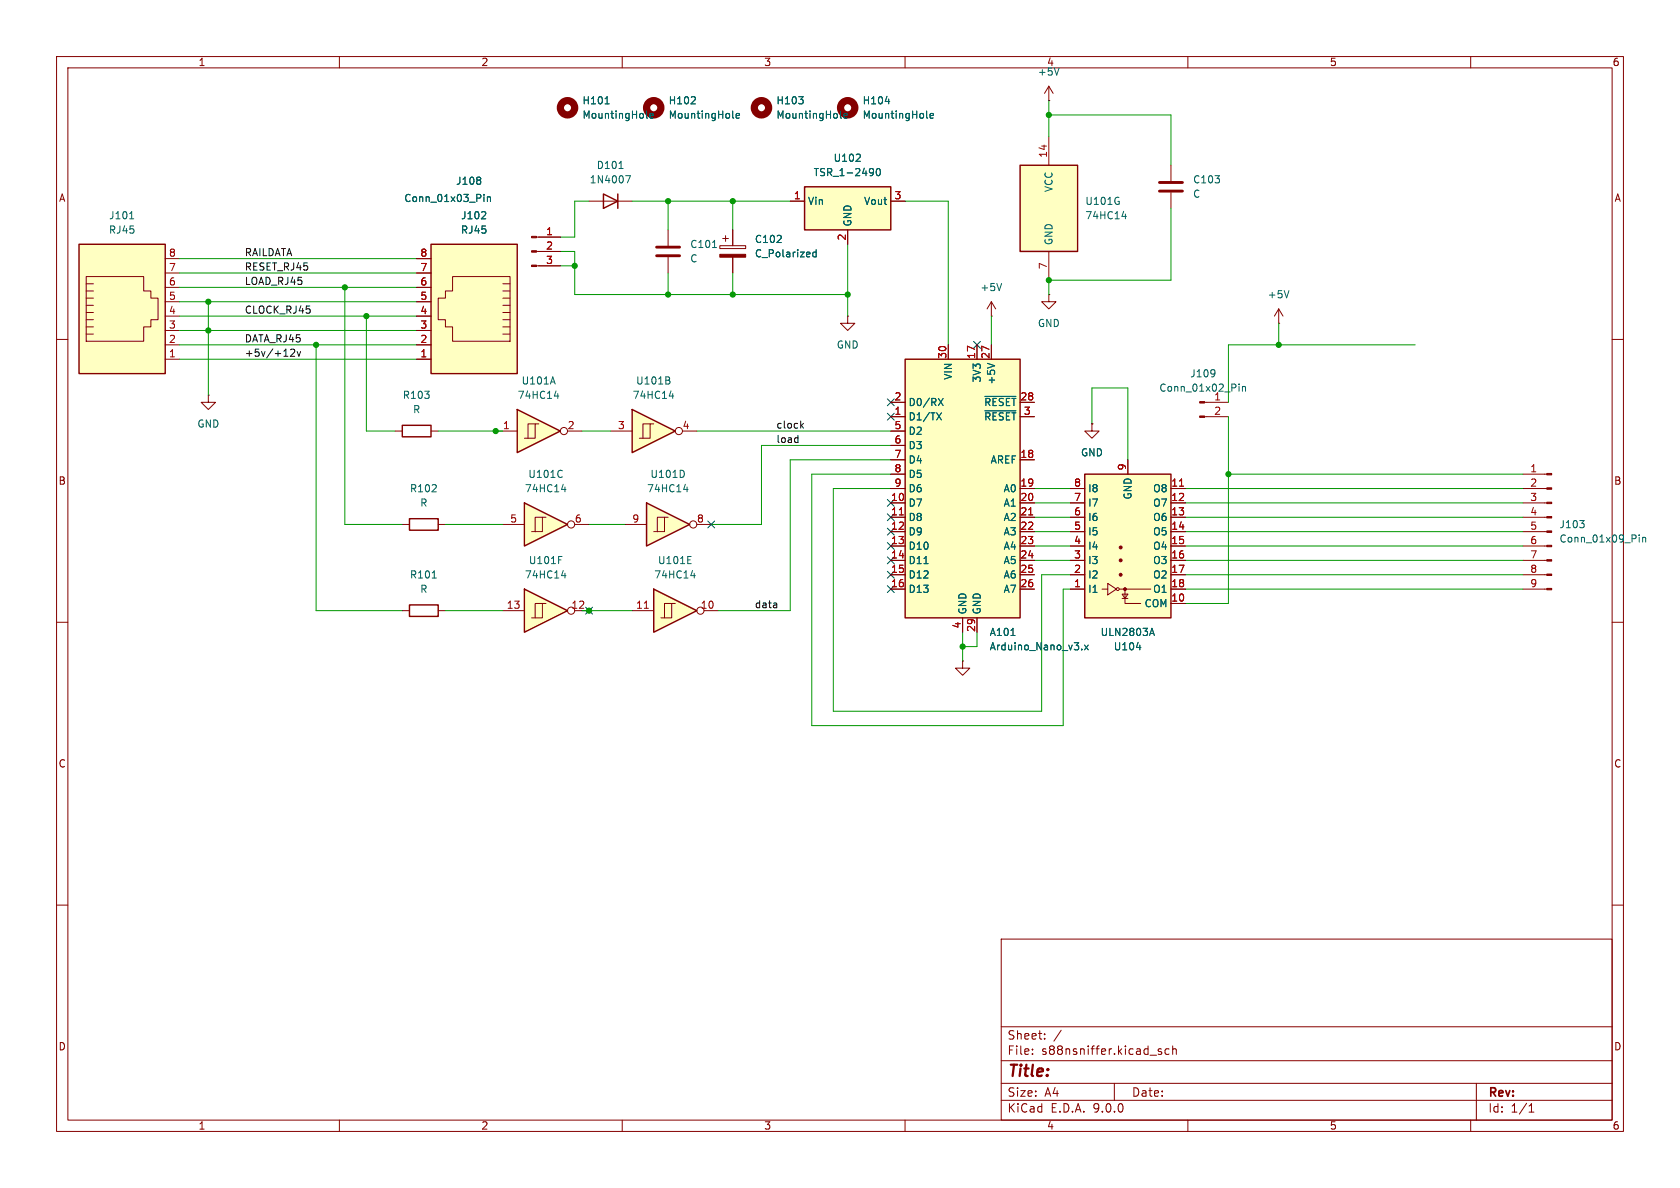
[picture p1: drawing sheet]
<svg xmlns="http://www.w3.org/2000/svg" width="297mm" height="210mm" viewBox="0 0 297 210" stroke-linecap="round" stroke-linejoin="round" font-family="sans-serif">
<g fill="none" stroke="#840000" stroke-width=".18">
<path d="M10 10h277v190h-277zM12 12h273v186h-273zM60 10v2M110 10v2M160 10v2M210 10v2M260 10v2M127.3 43.4h4.5v.5h-4.5zM127.8 42.2h1M128.3 41.7v1M129.5 40.6v2.8M129.5 45.5v2.8"/>
<path d="M226.1 57.2h.1M226.1 54.6l-.8 1.3M226.1 54.6l.7 1.3M226.1 54.6v2.6M10 60h2M213 71.1h4.2M213 73.7h4.2M285 60h2M10 110h2M285 110h2M10 160h2M177 166h108v32h-108z"/>
<path d="M285 160h2M60 198v2M110 198v2M160 198v2M177 194.5h108M177 191.5h108M177 187.5h108M177 181.5h108M182.5 186.3v.1M182.5 185.5v.1M184.7 183.6v.1M184.7 182.8v.1"/>
<path d="M187.6 182.1l-1.3 2M197 191.5v3M204.7 185.7l.7 .4-.2 .3-.5-.1M205.3 185.5l-.3-.1-.3 .2M206.7 185.5l-.5-.1-.2 .3v.4l.1 .2h.6M207.3 185.5l.2-.1 .4 .1 .1 .9M207.3 184.9v1.5M210 198v2M260 198v2M261 191.5v6.5M270.3 196.6h.9M270.3 195.5l.4-.4v1.5"/>
</g>
<g fill="#840000" stroke="#840000" stroke-width=".18">
<path d="M127.3 45h4.5v.5h-4.5z"/>
<path d="M212.1 71h.9v.2h-.9z"/>
<path d="M212.1 73.5h.9v.3h-.9z"/>
</g>
<path d="M144.3 44.1v1.3M144.3 44.6h-.4l-.2 .2 .1 .6h.5M227.9 51.4l-.4 1.2M214.7 65.4v.1a1.07 1.07 0 0 1-.1 1M214.8 65.9l-.1 .2M219 67.9v.1M219 68.3v.9M219.6 68.3v.9M219.6 68.4l.2-.1 .3 .1 .1 .8" fill="none" stroke="#006464" stroke-width=".18"/>
<path d="M180.3 29.2h10.2v15.3h-10.2z" fill="#ffffc2"/>
<path d="M180.3 29.2h10.2v15.3h-10.2z" fill="none" stroke="#840000" stroke-width=".25"/>
<path d="M185.4 24.1v5.1M118.1 40.6v2.8M118.1 45.5v2.8M185.4 44.5v5M170.2 116.8v1.3h1.2l-1.2 1.3-1.3-1.3h1.3M170.2 116.8h.1" fill="none" stroke="#840000" stroke-width=".18"/>
<path d="M122.2 18.4h.7M122.9 17.2v.4M129.5 20.7l.2 .2M130.1 20.5l.6-.1v-.3h-.4l-.2 .1 .1 .6h.5M198.4 38.3h.7M199 37.8v.9M126 43.8h.7" fill="none" stroke="#006464" stroke-width=".18"/>
<path d="M116.1 43.7h4M116.1 45.2h4" fill="none" stroke="#840000" stroke-width=".51"/>
<circle cx="115.6" cy="19" r="1.27" fill="none" stroke="#840000" stroke-width="1.3"/>
<path d="M160 63.5h20.3v45.7h-20.3z" fill="#ffffc2"/>
<path d="M160 63.5h20.3v45.7h-20.3z" fill="none" stroke="#840000" stroke-width=".25"/>
<g fill="none" stroke="#840000" stroke-width=".18">
<path d="M185.4 17.8h.1M185.4 15.2l-.7 1.3M185.4 15.2l.8 1.3M185.4 15.2v2.6M157.5 71.1h2.5M157.5 73.7h2.5M157.5 76.2h2.5M157.5 78.7h2.5M167.6 61v2.5M172.7 61v2.5M175.3 61v2.5M180.3 71.1h2.6"/>
<path d="M180.3 73.7h2.6M157.5 81.3h2.5M157.5 83.8h2.5M157.5 86.4h2.5M157.5 88.9h2.5M157.5 91.4h2.5M157.5 94h2.5M157.5 96.5h2.5M157.5 99.1h2.5M180.3 81.3h2.6M180.3 86.4h2.6M180.3 88.9h2.6"/>
<path d="M180.3 91.4h2.6M180.3 94h2.6M180.3 96.5h2.6M180.3 99.1h2.6M157.5 101.6h2.5M157.5 104.1h2.5M170.2 109.2v2.6M172.7 109.2v2.6M180.3 101.6h2.6M180.3 104.1h2.6"/>
</g>
<g fill="none" stroke="#006464" stroke-width=".18">
<path d="M187.2 12l-.4 1.3M165.6 73l.8 1.2M165.9 70.4l.8 1.3M166.4 73l-.8 1.2M166.7 70.4l-.8 1.3M174.1 70.1h5.5M174.1 72.6h5.5M174.6 64.2l1.2 .5M163.3 99.6h.8M178.7 112.3h.7M191.2 114.8v.1M191.7 114l.7 .9"/>
<path d="M192.4 114l-.7 .9"/>
</g>
<path d="M159 91h.7M181.9 91h.7" fill="none" stroke="#a90000" stroke-width=".18"/>
<path d="M92.7 104.1l7.6 3.9-7.6 3.8z" fill="#ffffc2"/>
<path d="M92.7 104.1l7.6 3.9-7.6 3.8z" fill="none" stroke="#840000" stroke-width=".25"/>
<g fill="none" stroke="#840000" stroke-width=".18">
<path d="M88.9 108h3.8M95.9 106.7h-1.3v2.5M96.5 106.7h-.6v2.5h-1.9M101.6 108h2.5"/>
<circle cx="101" cy="107.9" r=".63"/>
</g>
<path d="M98.8 98.4h.6M99.3 101.8h.8M99.9 101.3v.9" fill="none" stroke="#006464" stroke-width=".18"/>
<path d="M92.7 88.9l7.6 3.8-7.6 3.8z" fill="#ffffc2"/>
<path d="M92.7 88.9l7.6 3.8-7.6 3.8z" fill="none" stroke="#840000" stroke-width=".25"/>
<g fill="none" stroke="#840000" stroke-width=".18">
<path d="M175.3 55.9h.1M175.3 53.3l-.8 1.3M175.3 53.3l.7 1.3M175.3 53.3v2.6M185.4 52.1v1.2h1.3l-1.3 1.3-1.3-1.3h1.3M185.4 52.1h.1M88.9 92.7h3.8M95.9 91.4h-1.3v2.6M96.5 91.4h-.6v2.6h-1.9M101.6 92.7h2.5"/>
<circle cx="101" cy="92.7" r=".63"/>
</g>
<path d="M177.1 50.1l-.4 1.3M99.3 86.5h.8M99.3 83.2l.1 .1M99.4 84.3h-.1M99.9 86.1v.8" fill="none" stroke="#006464" stroke-width=".18"/>
<path d="M91.4 72.4l7.7 3.8-7.7 3.8z" fill="#ffffc2"/>
<path d="M91.4 72.4l7.7 3.8-7.7 3.8zM72.4 106.9h5.1v2.1h-5.1z" fill="none" stroke="#840000" stroke-width=".25"/>
<g fill="none" stroke="#840000" stroke-width=".18">
<path d="M87.6 76.2h3.8M94.6 74.9h-1.3v2.6M95.2 74.9h-.6v2.6h-1.9M100.3 76.2h2.6M71.1 108h1.3M77.5 108h1.2"/>
<circle cx="99.7" cy="76.2" r=".63"/>
</g>
<path d="M141.2 17.1h.8l-.4 .5M141.9 17.7v.5M148.6 20.7l.2 .2M149.2 20.5l.6-.1-.1-.3h-.3l-.2 .1v.6h.5M97.7 66.6l.5 1.3M98 70h.8M98.6 69.6v.8M76.4 102.2h.7" fill="none" stroke="#006464" stroke-width=".18"/>
<circle cx="134.6" cy="19" r="1.27" fill="none" stroke="#840000" stroke-width="1.3"/>
<path d="M142.2 33h15.3v7.6h-15.3z" fill="#ffffc2"/>
<path d="M142.2 33h15.3v7.6h-15.3z" fill="none" stroke="#840000" stroke-width=".25"/>
<path d="M139.7 35.6h2.5M157.5 35.6h2.5M149.9 55.9v1.3h1.2l-1.2 1.2-1.3-1.2h1.3M149.9 55.9h.1M149.9 40.6v2.6" fill="none" stroke="#840000" stroke-width=".18"/>
<path d="M151.3 28.5h.8M152 27.4v.4M154.3 29.9h.1a1.07 1.07 0 0 1-.2 1M154.4 30.3l-.1 .2M155 29.9l.2-.1a.68 .68 0 0 1 .5 .6 .68 .68 0 0 1-.5 .7l-.2-.2-.1-.3z" fill="none" stroke="#006464" stroke-width=".18"/>
<path d="M191.8 83.8h15.2v25.4h-15.2z" fill="#ffffc2"/>
<path d="M71.1 75.2h5.1v2h-5.1zM191.8 83.8h15.2v25.4h-15.2z" fill="none" stroke="#840000" stroke-width=".25"/>
<g fill="none" stroke="#840000" stroke-width=".18">
<path d="M69.8 76.2h1.3M76.2 76.2h1.3M193 74.9v1.3h1.3l-1.3 1.3-1.2-1.3h1.2M193 74.9h.1M189.2 99.1h2.6M189.2 96.5h2.6M189.2 94h2.6M189.2 91.4h2.6M189.2 88.9h2.6M189.2 86.4h2.6M199.4 81.3v2.5M207 99.1h2.5"/>
<path d="M207 96.5h2.5M207 94h2.5M207 91.4h2.5M207 88.9h2.5M207 86.4h2.5M189.2 104.1h2.6M189.2 101.6h2.6M194.8 104.1h1M195.8 103.1l1.6 1-1.6 1.1zM197.9 104.1h5.6M198.4 105h1l-.5 .8zM198.4 105.8h1"/>
<path d="M198.9 104.1v2.6h2.8M207 104.1h2.5M207 101.6h2.5M207 106.7h2.5"/>
<circle cx="197.6" cy="104.1" r=".25"/>
</g>
<g fill="#840000" stroke="#840000" stroke-width=".18">
<circle cx="198.1" cy="101.6" r=".25"/>
<circle cx="198.1" cy="99.1" r=".25"/>
<circle cx="198.1" cy="96.8" r=".25"/>
<circle cx="198.9" cy="104.1" r=".25"/>
</g>
<path d="M208.5 85.9h.7" fill="none" stroke="#a90000" stroke-width=".18"/>
<path d="M156.5 17.9h.8M163.8 20.7l.2 .2M164.4 20.5l.6-.1v-.3h-.4l-.2 .1 .1 .6h.5M200.9 114.5h.8M203.4 112h.6M203.7 111.1l.4 1.2" fill="none" stroke="#006464" stroke-width=".18"/>
<circle cx="149.9" cy="19" r="1.27" fill="none" stroke="#840000" stroke-width="1.3"/>
<path d="M14 43.2h15.2v22.8h-15.2z" fill="#ffffc2"/>
<g fill="none" stroke="#840000" stroke-width=".18">
<path d="M104.1 35.6h7.7M207 29.2v2.8M207 34v2.8M15.2 54h1.3M15.2 55.2h1.3M15.2 56.5h1.3M15.2 57.8h1.3M15.2 59.1h1.3M15.2 48.9h10.2v2.5h1.3v1.3h1.2v3.8h-1.2v1.3h-1.3v2.5h-10.2zM15.2 52.7h1.3M15.2 50.2h1.3M15.2 51.4h1.3"/>
<path d="M29.2 45.7h2.5M29.2 48.3h2.5M29.2 50.8h2.5M29.2 53.3h2.5M29.2 55.9h2.5M29.2 58.4h2.5M29.2 61h2.5M29.2 63.5h2.5M36.8 69.9v1.2h1.3l-1.3 1.3-1.2-1.3h1.2M36.8 69.9h.1M71.1 92.7h1.3M77.5 92.7h1.2"/>
<path d="M269.2 83.8h4.3M269.2 86.4h4.3M269.2 88.9h4.3M269.2 91.4h4.3M269.2 94h4.3M269.2 96.5h4.3M269.2 99.1h4.3M269.2 101.6h4.3M269.2 104.1h4.3"/>
</g>
<path d="M106.7 34.3l2.5 1.3-2.5 1.2zM109.2 34.3v2.5M14 43.2h15.2v22.8h-15.2zM72.4 91.7h5.1v2h-5.1z" fill="none" stroke="#840000" stroke-width=".25"/>
<path d="M107 18.4h.7M22.9 38.7h.7M109.4 29.8h.8M110.6 31.1h.9l-.6 1.2M114.3 20.7l.2 .2M114.9 20.5l.6-.1-.1-.3h-.3l-.2 .1 .1 .6h.4M279.3 92h.8l-.5 .5M279.9 92.6l.2 .1-.2 .5M289.8 94.6v.1M289.8 95v.8M290.4 95v.8M290.4 95.1l.2-.1h.3v.8" fill="none" stroke="#006464" stroke-width=".18"/>
<circle cx="100.3" cy="19" r="1.27" fill="none" stroke="#840000" stroke-width="1.3"/>
<path d="M205 32.3h4M205 33.8h4" fill="none" stroke="#840000" stroke-width=".51"/>
<g fill="#840000" stroke="#840000" stroke-width=".18">
<path d="M273.5 83.7h.8v.2h-.8z"/>
<path d="M273.5 86.2h.8v.3h-.8z"/>
<path d="M273.5 88.8h.8v.2h-.8z"/>
<path d="M273.5 91.3h.8v.3h-.8z"/>
<path d="M273.5 93.9h.8v.2h-.8z"/>
<path d="M273.5 96.4h.8v.2h-.8z"/>
<path d="M273.5 98.9h.8v.3h-.8z"/>
<path d="M273.5 101.5h.8v.2h-.8z"/>
<path d="M273.5 104h.8v.3h-.8z"/>
</g>
<path d="M115.6 104.1l7.6 3.9-7.6 3.8z" fill="#ffffc2"/>
<path d="M115.6 104.1l7.6 3.9-7.6 3.8z" fill="none" stroke="#840000" stroke-width=".25"/>
<g fill="none" stroke="#840000" stroke-width=".18">
<path d="M111.8 108h3.8M118.7 106.7h-1.2v2.5M119.4 106.7h-.7v2.5h-1.9M124.5 108h2.5"/>
<circle cx="123.8" cy="107.9" r=".63"/>
</g>
<path d="M113.9 107.5h.7" fill="none" stroke="#a90000" stroke-width=".18"/>
<path d="M121.6 99.6h.6M121.6 98.4h.6M122.1 101.8h.8M122.7 101.3v.9" fill="none" stroke="#006464" stroke-width=".18"/>
<path d="M114.3 88.9l7.6 3.8-7.6 3.8z" fill="#ffffc2"/>
<path d="M114.3 88.9l7.6 3.8-7.6 3.8z" fill="none" stroke="#840000" stroke-width=".25"/>
<g fill="none" stroke="#840000" stroke-width=".18">
<path d="M110.5 92.7h3.8M117.5 91.4h-1.3v2.6M118.1 91.4h-.6v2.6h-1.9M123.2 92.7h2.5"/>
<circle cx="122.6" cy="92.7" r=".63"/>
</g>
<path d="M120.9 86.5h.7M120.9 83.4v.7M121.5 86.1v.8" fill="none" stroke="#006464" stroke-width=".18"/>
<path d="M111.8 72.4l7.6 3.8-7.6 3.8z" fill="#ffffc2"/>
<path d="M111.8 72.4l7.6 3.8-7.6 3.8z" fill="none" stroke="#840000" stroke-width=".25"/>
<g fill="none" stroke="#840000" stroke-width=".18">
<path d="M107.9 76.2h3.9M114.9 74.9h-1.2v2.6M115.6 74.9h-.7v2.6h-1.9M120.6 76.2h2.6"/>
<circle cx="120" cy="76.2" r=".63"/>
</g>
<path d="M118.1 67.2l.3 .3v.3l-.2 .1M118.3 66.7l.1 .2-.1 .3M118.3 70h.8M118.9 69.6v.8" fill="none" stroke="#006464" stroke-width=".18"/>
<path d="M76.2 43.2h15.2v22.8h-15.2z" fill="#ffffc2"/>
<g fill="none" stroke="#840000" stroke-width=".18">
<path d="M139.7 35.6h2.5M157.5 35.6h2.5M73.7 45.7h2.5M73.7 48.3h2.5M73.7 50.8h2.5M73.7 53.3h2.5M73.7 55.9h2.5M73.7 58.4h2.5M80 48.9h10.2v11.4h-10.2v-2.5h-1.3v-1.3h-1.2v-3.8h1.2v-1.3h1.3zM88.9 54h1.3M88.9 55.2h1.3M88.9 56.5h1.3"/>
<path d="M88.9 57.8h1.3M88.9 59.1h1.3M88.9 52.7h1.3M88.9 50.2h1.3M88.9 51.4h1.3M94.8 41.9h4.3M94.8 44.5h4.3M94.8 47h4.3M129.5 40.6v2.8M129.5 45.5v2.8M149.9 40.6v2.6M73.7 61h2.5"/>
<path d="M73.7 63.5h2.5M157.5 71.1h2.5M157.5 73.7h2.5M157.5 76.2h2.5M157.5 78.7h2.5M167.6 61v2.5M172.7 61v2.5M175.3 61v2.5M180.3 71.1h2.6M180.3 73.7h2.6M193 74.9h.1M157.5 81.3h2.5"/>
<path d="M157.5 83.8h2.5M157.5 86.4h2.5M157.5 88.9h2.5M157.5 91.4h2.5M157.5 94h2.5M157.5 96.5h2.5M157.5 99.1h2.5M180.3 81.3h2.6M180.3 86.4h2.6M180.3 88.9h2.6M180.3 91.4h2.6M180.3 94h2.6"/>
<path d="M180.3 96.5h2.6M180.3 99.1h2.6M189.2 86.4h2.6M189.2 88.9h2.6M189.2 91.4h2.6M189.2 94h2.6M189.2 96.5h2.6M189.2 99.1h2.6M199.4 81.3v2.5M207 86.4h2.5M207 88.9h2.5M207 91.4h2.5"/>
<path d="M207 94h2.5M207 96.5h2.5M207 99.1h2.5M157.5 101.6h2.5M157.5 104.1h2.5M170.2 109.2v2.6M172.7 109.2v2.6M180.3 101.6h2.6M180.3 104.1h2.6M189.2 101.6h2.6M189.2 104.1h2.6M207 101.6h2.5"/>
<path d="M207 104.1h2.5M207 106.7h2.5"/>
</g>
<path d="M76.2 43.2h15.2v22.8h-15.2z" fill="none" stroke="#840000" stroke-width=".25"/>
<g fill="none" stroke="#006464" stroke-width=".18">
<path d="M107 18.4h.7M122.2 18.4h.7M122.9 17.2v.4M141.2 17.1h.8l-.4 .5M141.9 17.7v.5M156.5 17.9h.8M84.9 31.4l.1 .2-.1 .2M84.9 31.9l.1 .2-.1 .4M85.6 34.4v.1M85.6 34.8v.8M85.8 37.5l.1 .2-.1 .3-.7 .7h.8M86.2 34.9l.1-.1h.3l.1 .8"/>
<path d="M86.2 34.8v.8M114.3 20.7l.2 .2M114.9 20.5l.6-.1-.1-.3h-.3l-.2 .1 .1 .6h.4M129.5 20.7l.2 .2M130.1 20.5l.6-.1v-.3h-.4l-.2 .1 .1 .6h.5M148.6 20.7l.2 .2M149.2 20.5l.6-.1-.1-.3h-.3l-.2 .1v.6h.5M151.3 28.5h.8M152 27.4v.4M154.3 29.9h.1a1.07 1.07 0 0 1-.2 1M154.4 30.3l-.1 .2M155 29.9l.2-.1a.68 .68 0 0 1 .5 .6 .68 .68 0 0 1-.5 .7l-.2-.2-.1-.3z"/>
<path d="M163.8 20.7l.2 .2M164.4 20.5l.6-.1v-.3h-.4l-.2 .1 .1 .6h.5M144.3 44.1v1.3M144.3 44.6h-.4l-.2 .2 .1 .6h.5M165.6 73l.8 1.2M165.9 70.4l.8 1.3M166.4 73l-.8 1.2M166.7 70.4l-.8 1.3M174.1 70.1h5.5M174.1 72.6h5.5M174.6 64.2l1.2 .5M163.3 99.6h.8"/>
<path d="M178.7 112.3h.7M191.2 114.8v.1M191.7 114l.7 .9M192.4 114l-.7 .9M200.9 114.5h.8M203.4 112h.6M203.7 111.1l.4 1.2"/>
</g>
<g fill="#840000" stroke="#840000" stroke-width=".18">
<path d="M94 41.8h.8v.2h-.8z"/>
<path d="M94 44.3h.8v.3h-.8z"/>
<path d="M94 46.9h.8v.2h-.8z"/>
</g>
<path d="M51.4 61.8l.5-.1 .2 .4-.8 .9h.8M52.5 62.1l.3 .9 .3-.9M140.9 77.4h.2M141.1 77v1.2M141.1 78.2h-.2M141.7 75.2l.3 .5M142 74.8l-.4 .5" fill="none" stroke="#0f0f0f" stroke-width=".18"/>
<g fill="none" stroke="#009600" stroke-width=".18">
<path d="M185.4 17.8v6.3M104.1 35.6h-2.5v6.3h-2.5M111.8 35.6h27.9M118.1 35.6v5M129.5 35.6v5M160 35.6h7.6v25.4M185.4 20.3h21.6v8.9M207 36.8v12.7h-21.6v2.6M31.7 45.7h42M31.7 58.4h42M31.7 48.3h42M31.7 55.9h42"/>
<path d="M31.7 53.3h42M31.7 50.8h42M36.8 53.3v16.6M61 50.8v41.9h10.1M64.8 55.9v20.3h5M99.1 44.5h2.5v7.6h48.3M99.1 47h2.5M118.1 48.3v3.8M129.5 48.3v3.8M149.9 43.2v12.7M175.3 55.9v5.1M226.1 57.2v3.8"/>
<path d="M31.7 63.5h42M31.7 61h42M55.9 61v47h15.2M77.5 76.2h11.4M102.9 76.2h5M123.2 76.2h34.3M157.5 78.7h-22.9v14h-8.9M193 74.9v-6.3h6.4v12.7M217.2 73.7v33h-7.7M250.2 61h-33v10.1M78.7 92.7h10.2M104.1 92.7h6.4"/>
<path d="M157.5 83.8h-14v44.5h44.5v-24.2h1.2M157.5 86.4h-10.2v39.3h36.8v-24.1h5.1M157.5 81.3h-17.8v26.7h-12.7M182.9 88.9h6.3M182.9 94h6.3M182.9 91.4h6.3M182.9 96.5h6.3M182.9 99.1h6.3M182.9 86.4h6.3M209.5 88.9h59.7M209.5 94h59.7M209.5 91.4h59.7"/>
<path d="M209.5 96.5h59.7M209.5 99.1h59.7M209.5 86.4h59.7M217.2 83.8h52M78.7 108h10.2M102.9 108h8.9M170.2 111.8v5M172.7 111.8v2.5h-2.5M209.5 104.1h59.7M209.5 101.6h59.7"/>
</g>
<g fill="none" stroke="#000084" stroke-width=".18">
<path d="M156.9 70.5l1.2 1.2M156.9 73.1l1.2 1.2M158.1 70.5l-1.2 1.2M158.1 73.1l-1.2 1.2M172.1 60.4l1.2 1.2M173.3 60.4l-1.2 1.2M125.1 92.1l1.2 1.2M126.3 92.1l-1.2 1.2M156.9 93.4l1.2 1.2M156.9 98.5l1.2 1.2M156.9 90.8l1.2 1.2M156.9 88.3l1.2 1.2"/>
<path d="M156.9 95.9l1.2 1.2M158.1 93.4l-1.2 1.2M158.1 98.5l-1.2 1.2M158.1 90.8l-1.2 1.2M158.1 88.3l-1.2 1.2M158.1 95.9l-1.2 1.2M103.5 107.3l1.2 1.3M104.7 107.3l-1.2 1.3M156.9 101l1.2 1.2M156.9 103.5l1.2 1.2M158.1 101l-1.2 1.2M158.1 103.5l-1.2 1.2"/>
</g>
<path d="M159 91h.7M181.9 91h.7M208.5 85.9h.7" fill="none" stroke="#a90000" stroke-width=".18"/>
<g fill="#009600" stroke="#009600" stroke-width=".18">
<circle cx="170.2" cy="114.3" r=".46"/>
<circle cx="118.1" cy="52.1" r=".46"/>
<circle cx="101.6" cy="47" r=".46"/>
<circle cx="129.5" cy="35.6" r=".46"/>
<circle cx="118.1" cy="35.6" r=".46"/>
<circle cx="149.9" cy="52.1" r=".46"/>
<circle cx="129.5" cy="52.1" r=".46"/>
<circle cx="55.9" cy="61" r=".46"/>
<circle cx="36.8" cy="58.4" r=".46"/>
<circle cx="36.8" cy="53.3" r=".46"/>
<circle cx="185.4" cy="49.5" r=".46"/>
<circle cx="185.4" cy="20.3" r=".46"/>
<circle cx="217.2" cy="83.8" r=".46"/>
<circle cx="226.1" cy="61" r=".46"/>
<circle cx="104.1" cy="108" r=".46"/>
<circle cx="61" cy="50.8" r=".46"/>
<circle cx="64.8" cy="55.9" r=".46"/>
<circle cx="87.6" cy="76.2" r=".46"/>
</g>
<text font-size="2.8" fill="#840000" x="178" y="190.9">Title:</text>
<g font-size="2.1" fill="#840000">
<text x="178" y="184">Sheet:</text>
<text x="178" y="186.7">File:</text>
<text x="184.1" y="186.7">s88nsniffer.kicad_sch</text>
<text x="178" y="196.9">KiCad</text>
<text x="178" y="194.1">Size:</text>
<text x="184.7" y="194.1">A4</text>
<text x="185.7" y="196.9">E.D.A.</text>
<text x="193.3" y="196.9">9.0.0</text>
<text x="200" y="194.1">Date:</text>
<text x="263" y="194.3">Rev:</text>
<text x="263" y="196.9">Id:</text>
<text x="267.1" y="196.9">1/1</text>
</g>
<g font-size="1.8" fill="#840000">
<text x="35" y="11.9">1</text>
<text x="85" y="11.9">2</text>
<text x="135" y="11.9">3</text>
<text x="235" y="11.9">5</text>
<text x="285" y="11.9">6</text>
<text x="10.3" y="35.9">A</text>
<text x="285.3" y="35.9">A</text>
<text x="10.3" y="85.9">B</text>
<text x="285.3" y="85.9">B</text>
<text x="10.3" y="135.9">C</text>
<text x="285.3" y="135.9">C</text>
<text x="10.3" y="185.9">D</text>
<text x="285.3" y="185.9">D</text>
<text x="35" y="199.9">1</text>
<text x="85" y="199.9">2</text>
<text x="135" y="199.9">3</text>
<text x="185" y="199.9">4</text>
<text x="235" y="199.9">5</text>
<text x="285" y="199.9">6</text>
</g>
<g font-size="1.8" fill="#006464">
<text x="185" y="11.9">4</text>
<text x="183.4" y="13.6">+5V</text>
<text x="102.9" y="18.6">H101</text>
<text x="102.9" y="21.2">MountingHole</text>
<text x="118.1" y="18.6">H102</text>
<text x="118.1" y="21.2">MountingHole</text>
<text x="137.2" y="18.6">H103</text>
<text x="137.2" y="21.2">MountingHole</text>
<text x="152.4" y="18.6">H104</text>
<text x="152.4" y="21.2">MountingHole</text>
<text x="147.3" y="28.8">U102</text>
<text x="71.4" y="35.9">Conn_01x03_Pin</text>
<text x="80.5" y="32.9">J108</text>
<text x="104.2" y="32.6">1N4007</text>
<text x="105.4" y="30.1">D101</text>
<text x="143.7" y="31.3">TSR_1-2490</text>
<text x="186.3" y="34.1" transform="rotate(-90 186.3 34.1)">VCC</text>
<text x="210.8" y="32.6">C103</text>
<text x="210.8" y="35.2">C</text>
<text x="19.2" y="41.5">RJ45</text>
<text x="19.2" y="39">J101</text>
<text x="81.4" y="41.5">RJ45</text>
<text x="81.4" y="39">J102</text>
<text x="142.7" y="36.4">Vin</text>
<text x="150.7" y="40.1" transform="rotate(-90 150.7 40.1)">GND</text>
<text x="152.7" y="36.4">Vout</text>
<text x="191.8" y="39">74HC14</text>
<text x="191.8" y="36.4">U101G</text>
<text x="121.9" y="44">C101</text>
<text x="121.9" y="46.6">C</text>
<text x="133.4" y="43.2">C102</text>
<text x="133.4" y="45.7">C_Polarized</text>
<text x="186.3" y="43.4" transform="rotate(-90 186.3 43.4)">GND</text>
<text x="173.2" y="51.7">+5V</text>
<text x="224" y="52.9">+5V</text>
<text x="183.4" y="58">GND</text>
<text x="147.8" y="61.8">GND</text>
<text x="71.1" y="70.7">R103</text>
<text x="91.4" y="70.7">74HC14</text>
<text x="92.1" y="68.2">U101A</text>
<text x="111.7" y="70.7">74HC14</text>
<text x="112.4" y="68.2">U101B</text>
<text x="160.5" y="72">D0/RX</text>
<text x="168.5" y="67.2" transform="rotate(-90 168.5 67.2)">VIN</text>
<text x="173.6" y="67.7" transform="rotate(-90 173.6 67.7)">3V3</text>
<text x="173.9" y="72">~{RESET}</text>
<text x="176.1" y="68.1" transform="rotate(-90 176.1 68.1)">+5V</text>
<text x="204.9" y="69.4">Conn_01x02_Pin</text>
<text x="210.3" y="66.9">J109</text>
<text x="214.6" y="70.9">1</text>
<text x="34.8" y="75.8">GND</text>
<text x="72.9" y="73.3">R</text>
<text x="160.5" y="74.5">D1/TX</text>
<text x="160.5" y="77.1">D2</text>
<text x="173.9" y="74.5">~{RESET}</text>
<text x="160.5" y="79.6">D3</text>
<text x="160.5" y="82.1">D4</text>
<text x="175" y="82.1">AREF</text>
<text x="191" y="80.9">GND</text>
<text x="72.4" y="87.2">R102</text>
<text x="74.2" y="89.8">R</text>
<text x="92.7" y="87.2">74HC14</text>
<text x="93.3" y="84.7">U101C</text>
<text x="114.3" y="87.2">74HC14</text>
<text x="114.9" y="84.7">U101D</text>
<text x="160.5" y="84.7">D5</text>
<text x="160.5" y="87.2">D6</text>
<text x="160.5" y="89.8">D7</text>
<text x="177.3" y="87.2">A0</text>
<text x="177.3" y="89.8">A1</text>
<text x="192.3" y="89.8">I7</text>
<text x="192.3" y="87.2">I8</text>
<text x="200.3" y="88.4" transform="rotate(-90 200.3 88.4)">GND</text>
<text x="203.8" y="89.8">O7</text>
<text x="203.8" y="87.2">O8</text>
<text x="160.5" y="92.3">D8</text>
<text x="160.5" y="94.8">D9</text>
<text x="177.3" y="92.3">A2</text>
<text x="177.3" y="94.8">A3</text>
<text x="192.3" y="94.8">I5</text>
<text x="192.3" y="92.3">I6</text>
<text x="203.8" y="94.8">O5</text>
<text x="203.8" y="92.3">O6</text>
<text x="275.6" y="93.6">J103</text>
<text x="93.4" y="99.9">U101F</text>
<text x="116.2" y="99.9">U101E</text>
<text x="160.5" y="97.4">D10</text>
<text x="160.5" y="99.9">D11</text>
<text x="177.3" y="97.4">A4</text>
<text x="177.3" y="99.9">A5</text>
<text x="192.3" y="99.9">I3</text>
<text x="192.3" y="97.4">I4</text>
<text x="203.8" y="99.9">O3</text>
<text x="203.8" y="97.4">O4</text>
<text x="275.6" y="96.1">Conn_01x09_Pin</text>
<text x="72.4" y="102.5">R101</text>
<text x="74.2" y="105">R</text>
<text x="92.7" y="102.5">74HC14</text>
<text x="115.6" y="102.5">74HC14</text>
<text x="160.5" y="102.5">D12</text>
<text x="160.5" y="105">D13</text>
<text x="177.3" y="102.5">A6</text>
<text x="177.3" y="105">A7</text>
<text x="192.3" y="105">I1</text>
<text x="192.3" y="102.5">I2</text>
<text x="202.2" y="107.5">COM</text>
<text x="203.8" y="105">O1</text>
<text x="203.8" y="102.5">O2</text>
<text x="171" y="108.7" transform="rotate(-90 171 108.7)">GND</text>
<text x="173.6" y="108.7" transform="rotate(-90 173.6 108.7)">GND</text>
<text x="174.9" y="112.6">A101</text>
<text x="194.5" y="112.6">ULN2803A</text>
<text x="174.9" y="115.2">Arduino_Nano_v3.x</text>
<text x="196.8" y="115.2">U104</text>
</g>
<g font-size="1.8" fill="#a90000">
<text x="185.2" y="28" transform="rotate(-90 185.2 28)">14</text>
<text x="140.3" y="35.3">1</text>
<text x="158" y="35.3">3</text>
<text x="96.4" y="41.7">1</text>
<text x="29.8" y="45.5">8</text>
<text x="74.2" y="45.5">8</text>
<text x="96.4" y="44.2">2</text>
<text x="96.4" y="46.7">3</text>
<text x="149.6" y="42.6" transform="rotate(-90 149.6 42.6)">2</text>
<text x="185.2" y="47.7" transform="rotate(-90 185.2 47.7)">7</text>
<text x="29.8" y="48">7</text>
<text x="29.8" y="50.5">6</text>
<text x="29.8" y="53.1">5</text>
<text x="74.2" y="48">7</text>
<text x="74.2" y="50.5">6</text>
<text x="74.2" y="53.1">5</text>
<text x="29.8" y="55.6">4</text>
<text x="29.8" y="58.2">3</text>
<text x="74.2" y="55.6">4</text>
<text x="74.2" y="58.2">3</text>
<text x="29.8" y="60.7">2</text>
<text x="29.8" y="63.2">1</text>
<text x="74.2" y="60.7">2</text>
<text x="74.2" y="63.2">1</text>
<text x="167.4" y="63.5" transform="rotate(-90 167.4 63.5)">30</text>
<text x="172.5" y="63.5" transform="rotate(-90 172.5 63.5)">17</text>
<text x="175" y="63.5" transform="rotate(-90 175 63.5)">27</text>
<text x="158" y="70.9">2</text>
<text x="180.3" y="70.9">28</text>
<text x="88.8" y="75.9">1</text>
<text x="100.3" y="75.9">2</text>
<text x="109.1" y="75.9">3</text>
<text x="120.6" y="75.9">4</text>
<text x="158" y="73.4">1</text>
<text x="158" y="75.9">5</text>
<text x="180.9" y="73.4">3</text>
<text x="214.6" y="73.4">2</text>
<text x="158" y="78.5">6</text>
<text x="158" y="81">7</text>
<text x="158" y="83.6">8</text>
<text x="180.3" y="81">18</text>
<text x="199.1" y="83.3" transform="rotate(-90 199.1 83.3)">9</text>
<text x="270.4" y="83.6">1</text>
<text x="157.4" y="88.6">10</text>
<text x="158" y="86.1">9</text>
<text x="180.3" y="86.1">19</text>
<text x="180.3" y="88.6">20</text>
<text x="189.8" y="88.6">7</text>
<text x="189.8" y="86.1">8</text>
<text x="207" y="88.6">12</text>
<text x="207" y="86.1">11</text>
<text x="270.4" y="86.1">2</text>
<text x="270.4" y="88.6">3</text>
<text x="90.1" y="92.5">5</text>
<text x="101.5" y="92.5">6</text>
<text x="111.7" y="92.5">9</text>
<text x="123.1" y="92.5">8</text>
<text x="157.4" y="91.2">11</text>
<text x="157.4" y="93.7">12</text>
<text x="180.3" y="91.2">21</text>
<text x="180.3" y="93.7">22</text>
<text x="189.8" y="93.7">5</text>
<text x="189.8" y="91.2">6</text>
<text x="207" y="93.7">14</text>
<text x="207" y="91.2">13</text>
<text x="270.4" y="91.2">4</text>
<text x="270.4" y="93.7">5</text>
<text x="157.4" y="96.3">13</text>
<text x="157.4" y="98.8">14</text>
<text x="157.4" y="101.3">15</text>
<text x="180.3" y="96.3">23</text>
<text x="180.3" y="98.8">24</text>
<text x="180.3" y="101.3">25</text>
<text x="189.8" y="101.3">2</text>
<text x="189.8" y="98.8">3</text>
<text x="189.8" y="96.3">4</text>
<text x="207" y="101.3">17</text>
<text x="207" y="98.8">16</text>
<text x="207" y="96.3">15</text>
<text x="270.4" y="96.3">6</text>
<text x="270.4" y="98.8">7</text>
<text x="270.4" y="101.3">8</text>
<text x="89.5" y="107.7">13</text>
<text x="100.9" y="107.7">12</text>
<text x="112.4" y="107.7">11</text>
<text x="123.8" y="107.7">10</text>
<text x="157.4" y="103.9">16</text>
<text x="180.3" y="103.9">26</text>
<text x="189.8" y="103.9">1</text>
<text x="207" y="106.4">10</text>
<text x="207" y="103.9">18</text>
<text x="270.4" y="103.9">9</text>
<text x="169.9" y="111.2" transform="rotate(-90 169.9 111.2)">4</text>
<text x="172.5" y="111.8" transform="rotate(-90 172.5 111.8)">29</text>
</g>
<g font-size="1.8" fill="#0f0f0f">
<text x="43.2" y="47.9">RESET_RJ45</text>
<text x="43.2" y="45.4">RAILDATA</text>
<text x="43.2" y="50.5">LOAD_RJ45</text>
<text x="43.2" y="55.5">CLOCK_RJ45</text>
<text x="43.2" y="63.2">+5v/+12v</text>
<text x="43.2" y="60.6">DATA_RJ45</text>
<text x="137.2" y="75.9">clock</text>
<text x="137.2" y="78.4">load</text>
<text x="133.3" y="107.6">data</text>
</g>
</svg>
